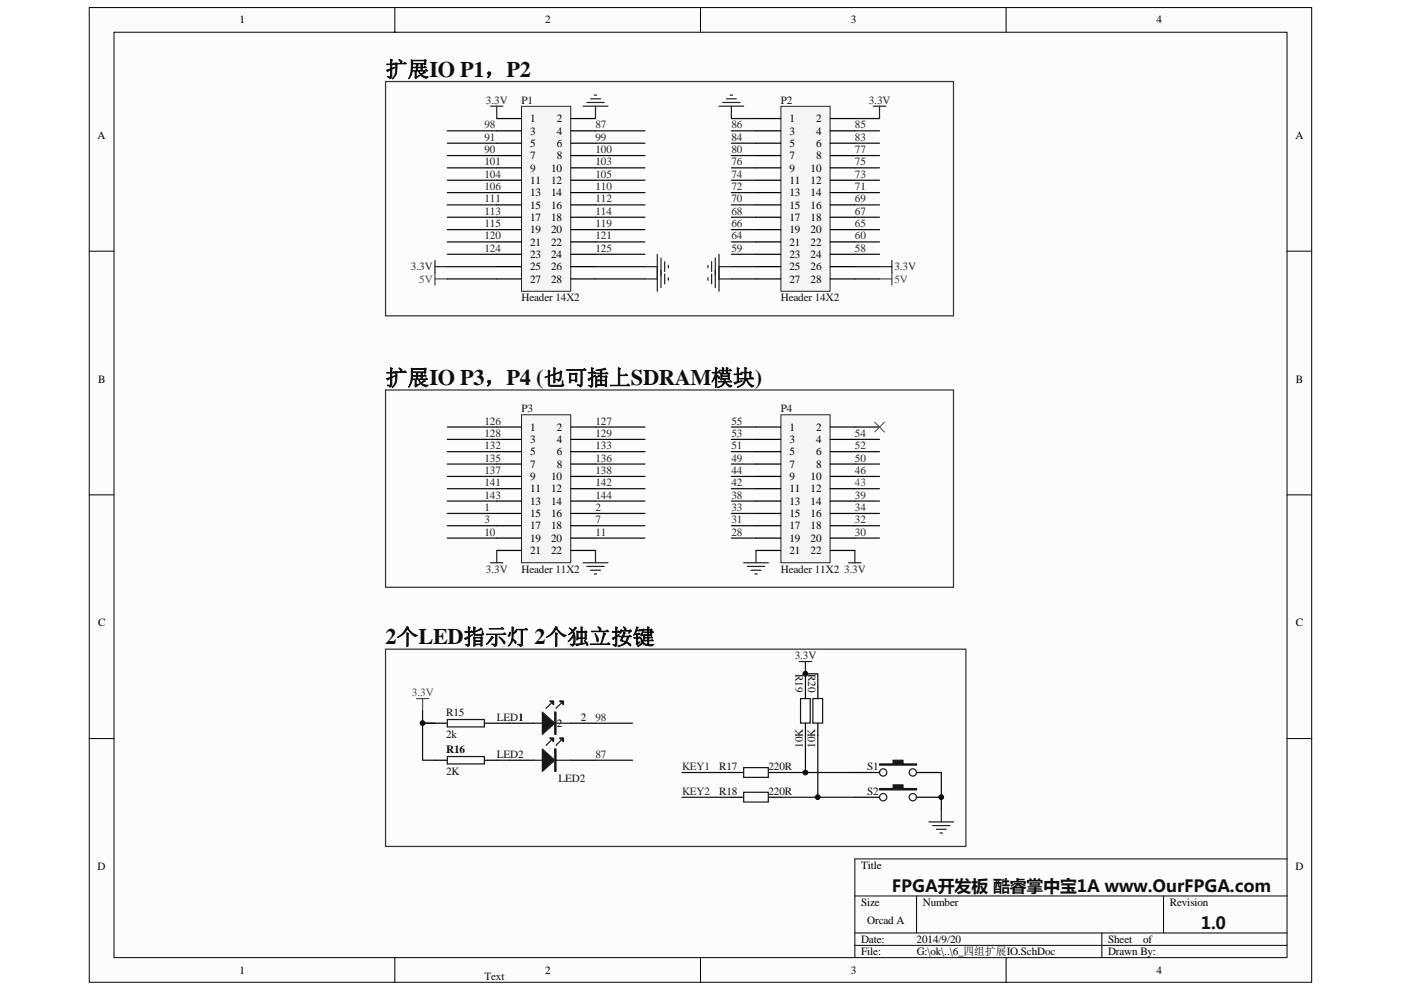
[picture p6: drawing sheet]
<svg xmlns="http://www.w3.org/2000/svg" width="297mm" height="210mm" viewBox="0 0 297 210" stroke-linecap="round" stroke-linejoin="round" font-family="sans-serif">
<path d="M18.9 1.6h259.2v206.7h-259.2z" fill="#fcfcfc"/>
<path d="M18.9 1.6h259.2v206.7h-259.2z" fill="none" stroke="#000" stroke-width=".21"/>
<path d="M24.2 6.9h248.7v196.2h-248.7z" fill="#fcfcfc"/>
<g fill="none" stroke="#000" stroke-width=".21">
<path d="M24.2 6.8h248.7v196.3h-248.7zM83.7 1.6v5.2M148.5 1.6v5.2M213.3 1.6v5.2M18.9 53.3h5.2M272.9 53.3h5.2M18.9 105h5.2M272.9 105h5.2M18.9 156.7h5.2M272.9 156.7h5.2M181.2 190h91.7M181.2 197.9h91.7"/>
<path d="M194.3 190v7.9M233.6 197.9v5.2M246.7 190v7.9M272.9 182.2h-91.7v20.9M83.7 203.1v5.3M148.5 203.1v5.3M181.2 200.5h91.7M213.3 203.1v5.3"/>
</g>
<path d="M110.6 88h10.4v31.4h-10.4z" fill="#f5f5f5"/>
<path d="M110.6 88h10.4v31.4h-10.4z" fill="none" stroke="#262626" stroke-width=".21"/>
<g fill="none" stroke="#000" stroke-width=".26">
<path d="M105.3 90.6h5.3M105.3 93.2h5.3M105.3 95.8h5.3M105.3 98.4h5.3M121 90.6h5.3M121 93.2h5.3M121 95.8h5.3M121 98.4h5.3M105.3 101h5.3M105.3 103.7h5.3M105.3 106.3h5.3M105.3 108.9h5.3"/>
<path d="M105.3 111.5h5.3M105.3 114.1h5.3M105.3 116.8h5.3M121 101h5.3M121 103.7h5.3M121 106.3h5.3M121 108.9h5.3M121 111.5h5.3M121 114.1h5.3M121 116.8h5.3"/>
</g>
<path d="M165.6 88h10.4v31.4h-10.4z" fill="#f5f5f5"/>
<path d="M165.6 88h10.4v31.4h-10.4z" fill="none" stroke="#262626" stroke-width=".21"/>
<g fill="none" stroke="#000" stroke-width=".26">
<path d="M160.3 90.6h5.2M160.3 93.2h5.2M160.3 95.8h5.2M160.3 98.4h5.2M176 90.6h5.2M176 93.2h5.2M176 95.8h5.2M176 98.4h5.2M160.3 101h5.2M160.3 103.7h5.2M160.3 106.3h5.2M160.3 108.9h5.2"/>
<path d="M160.3 111.5h5.2M160.3 114.1h5.2M160.3 116.8h5.2M176 101h5.2M176 103.7h5.2M176 106.3h5.2M176 108.9h5.2M176 111.5h5.2M176 114.1h5.2M176 116.8h5.2"/>
</g>
<g fill="none" stroke="#0e0e0e" stroke-width=".26">
<path d="M94.8 95.8h10.5M94.8 90.6h10.5M94.8 93.2h10.5M94.8 98.4h10.5M126.3 90.6h10.4M126.3 93.2h10.4M126.3 95.8h10.4M126.3 98.4h10.4M155.1 90.6h5.2M155.1 93.2h5.2M155.1 95.8h5.2M155.1 98.4h5.2"/>
<path d="M181.2 90.6h5.3M181.2 93.2h5.3M181.2 95.8h5.3M181.2 98.4h5.3M94.8 106.3h10.5M94.8 114.1h10.5M94.8 101h10.5M94.8 103.7h10.5M94.8 108.9h10.5M94.8 111.5h10.5M126.3 101h10.4M126.3 111.5h10.4"/>
<path d="M126.3 114.1h10.4M126.3 103.7h10.4M126.3 106.3h10.4M126.3 108.9h10.4M155.1 101h5.2M155.1 103.7h5.2M155.1 106.3h5.2M155.1 108.9h5.2M155.1 111.5h5.2M155.1 114.1h5.2M181.2 114.1h5.3M181.2 101h5.3"/>
<path d="M181.2 103.7h5.3M181.2 106.3h5.3M181.2 108.9h5.3M181.2 111.5h5.3"/>
</g>
<g fill="none" stroke="#262626" stroke-width=".26">
<path d="M104 119.4h2.6M105.3 116.8v2.6M123.6 119.4h5.3M126.3 116.8v2.6M157.7 119.4h5.2M160.3 116.8v2.6M179.9 119.4h2.7M181.2 116.8v2.6M124.4 120.1h3.7M125.2 120.9h2.1M126 121.7h.5M158.5 120.1h3.6"/>
<path d="M159.3 120.9h2.1M160 121.7h.6"/>
</g>
<path d="M185.4 89.5l2.1 2.1M187.5 89.5l-2.1 2.1" fill="none" stroke="#4c4c4c" stroke-width=".21"/>
<path d="M110.6 22.6h10.4v39.2h-10.4z" fill="#f5f5f5"/>
<path d="M110.6 22.5h10.4v39.3h-10.4z" fill="none" stroke="#262626" stroke-width=".21"/>
<g fill="none" stroke="#000" stroke-width=".26">
<path d="M105.3 25.1h5.3M105.3 27.7h5.3M105.3 30.4h5.3M105.3 33h5.3M105.3 35.6h5.3M105.3 38.2h5.3M121 25.1h5.3M121 27.7h5.3M121 30.4h5.3M121 33h5.3M121 35.6h5.3M121 38.2h5.3"/>
<path d="M105.3 40.9h5.3M105.3 43.5h5.3M105.3 46.1h5.3M105.3 48.7h5.3M105.3 51.3h5.3M105.3 53.9h5.3M105.3 56.6h5.3M105.3 59.2h5.3M121 40.9h5.3M121 43.5h5.3M121 46.1h5.3M121 48.7h5.3"/>
<path d="M121 51.3h5.3M121 53.9h5.3M121 56.6h5.3M121 59.2h5.3"/>
</g>
<path d="M165.6 22.6h10.4v39.2h-10.4z" fill="#f5f5f5"/>
<path d="M165.6 22.5h10.4v39.3h-10.4z" fill="none" stroke="#262626" stroke-width=".21"/>
<g fill="none" stroke="#000" stroke-width=".26">
<path d="M160.3 25.1h5.2M160.3 27.7h5.2M160.3 30.4h5.2M160.3 33h5.2M160.3 35.6h5.2M160.3 38.2h5.2M176 25.1h5.2M176 27.7h5.2M176 30.4h5.2M176 33h5.2M176 35.6h5.2M176 38.2h5.2"/>
<path d="M160.3 40.9h5.2M160.3 43.5h5.2M160.3 46.1h5.2M160.3 48.7h5.2M160.3 51.3h5.2M160.3 53.9h5.2M160.3 56.6h5.2M160.3 59.2h5.2M176 40.9h5.2M176 43.5h5.2M176 46.1h5.2M176 48.7h5.2"/>
<path d="M176 51.3h5.2M176 53.9h5.2M176 56.6h5.2M176 59.2h5.2M89.6 153.4h5.2M102.7 153.4h10.5M121 153.4h5.3M170.8 145.5v2.7M170.8 153.4v2.6M173.4 145.5v2.7M173.4 153.4v2.6M92.2 161.2h2.6"/>
<path d="M102.7 161.2h2.6M107.9 161.2h5.3M121 161.2h5.3M155.1 163.9h2.6M155.1 169.1h2.6M162.9 163.9h2.6M162.9 169.1h2.6M181.2 163.9h5.3M181.2 169.1h5.3M194.3 163.9h5.3M194.3 169.1h5.3"/>
</g>
<g fill="none" stroke="#0e0e0e" stroke-width=".26">
<path d="M94.8 38.2h10.5M94.8 35.6h10.5M94.8 27.7h10.5M94.8 33h10.5M94.8 30.4h10.5M126.3 38.2h10.4M126.3 33h10.4M126.3 35.6h10.4M126.3 30.4h10.4M126.3 27.7h10.4M155.1 30.4h5.2M155.1 27.7h5.2"/>
<path d="M155.1 25.1h5.2M155.1 33h5.2M155.1 35.6h5.2M155.1 38.2h5.2M181.2 38.2h5.3M181.2 30.4h5.3M181.2 27.7h5.3M181.2 25.1h5.3M181.2 33h5.3M181.2 35.6h5.3M94.8 43.5h10.5M94.8 53.9h10.5"/>
<path d="M94.8 40.9h10.5M94.8 46.1h10.5M94.8 48.7h10.5M94.8 51.3h10.5M94.8 56.6h10.5M94.8 59.2h10.5M126.3 48.7h10.4M126.3 59.2h10.4M126.3 40.9h10.4M126.3 43.5h10.4M126.3 46.1h10.4M126.3 51.3h10.4"/>
<path d="M126.3 53.9h10.4M126.3 56.6h10.4M155.1 40.9h5.2M155.1 43.5h5.2M155.1 46.1h5.2M155.1 48.7h5.2M155.1 51.3h5.2M155.1 53.9h5.2M155.1 56.6h5.2M155.1 59.2h5.2M181.2 40.9h5.3M181.2 48.7h5.3"/>
<path d="M181.2 43.5h5.3M181.2 46.1h5.3M181.2 51.3h5.3M181.2 53.9h5.3M181.2 56.6h5.3M181.2 59.2h5.3M89.6 153.4h2.6M89.6 150.8v10.4h2.6M126.3 153.4h7.8M170.8 156v7.9M170.8 145.5v-2.6h2.6v2.6M173.4 156v13.1"/>
<path d="M105.3 161.2h2.6M126.3 161.2h7.8M144.6 169.1h10.5M144.6 163.9h10.5M165.5 169.1h15.7M165.5 163.9h15.7M199.6 163.9v7.8"/>
</g>
<g fill="none" stroke="#262626" stroke-width=".26">
<path d="M104 22.5h2.6M105.3 22.5v2.6M123.6 22.5h5.3M124.4 21.7h3.7M125.2 21h2.1M126 20.2h.5M126.3 22.5v2.6M152.4 22.5h5.3M153.2 21.7h3.7M154 21h2.1M154.8 20.2h.5M155.1 22.5v2.6"/>
<path d="M185.2 22.5h2.6M186.5 22.5v2.6M92.2 55.2v2.6M92.2 56.6h2.6M136.7 59.2h2.7M136.7 56.6h2.7M139.4 53.9v7.9M140.1 54.7v6.3M140.9 55.5v2.1M140.9 58.1v2.1M141.7 56.3v.5M141.7 58.9v.5"/>
<path d="M150.1 56.3v.5M150.1 58.9v.5M150.9 55.5v2.1M150.9 58.1v2.1M151.7 54.7v6.3M152.4 53.9v7.9M152.4 59.2h2.7M152.4 56.6h2.7M186.5 56.6h2.6M189.1 55.2v2.6M169.5 140.3h2.6M170.8 140.3v2.6"/>
<path d="M197 174.3h5.2M197.7 175.1h3.7M198.5 175.9h2.1M199.3 176.7h.5M199.6 171.7v2.6"/>
</g>
<path d="M92.2 57.8v2.7M92.2 59.2h2.6M186.5 59.2h2.6M189.1 57.8v2.7M88.3 148.2h2.6M89.6 148.2v2.6" fill="none" stroke="#4c4c4c" stroke-width=".26"/>
<g fill="none" stroke="#1c1c1c" stroke-width=".26">
<path d="M94.8 152.6h7.9v1.6h-7.9zM113.2 153.4h7.8M116.8 149.2l-1 1M116.8 157.1l-1 1M118.9 149.2l-1 1M118.9 157.1l-1 1M169.7 148.2h2.1v5.2h-2.1zM172.3 148.2h2.1v5.2h-2.1zM94.8 160.5h7.9v1.5h-7.9zM113.2 161.2h7.8M157.7 162.8h5.2v2.1h-5.2zM157.7 168h5.2v2.1h-5.2z"/>
<circle cx="187.2" cy="163.8" r=".77"/>
<circle cx="187.2" cy="169.1" r=".77"/>
<circle cx="193.5" cy="163.8" r=".77"/>
<circle cx="193.5" cy="169.1" r=".77"/>
</g>
<g fill="#1c1c1c" stroke="#1c1c1c" stroke-width=".26">
<path d="M115 151l2.6 2.4-2.6 2.3z"/>
<path d="M118.7 148.7h.8v.8z"/>
<path d="M116.6 148.7h.8v.8z"/>
<path d="M115 158.9l2.6 2.3-2.6 2.4z"/>
<path d="M118.7 156.5h.8v.8z"/>
<path d="M116.6 156.5h.8v.8z"/>
<path d="M117.6 151h.3v4.7h-.3z" fill-rule="evenodd"/>
<path d="M117.6 158.9h.3v4.7h-.3z" fill-rule="evenodd"/>
<path d="M186.5 162h2.9v-.8h2v.8h2.9v.3h-7.8z" fill-rule="evenodd"/>
<path d="M186.5 167.3h2.9v-.8h2v.8h2.9v.2h-7.8z" fill-rule="evenodd"/>
</g>
<g fill="none" stroke="#4c4c4c" stroke-width=".21">
<path d="M189.1 132.5h.1M199.6 127.2h.1M94.6 152.3h.1M112.9 156.5h.1M112.9 148.7h.1M149.8 169.1h.1M149.8 171.7h.1M149.8 174.3h.1M149.8 177h.1M155.1 169.1h.1M155.1 171.7h.1M155.1 174.3h.1"/>
<path d="M155.1 177h.1"/>
</g>
<path d="M81.7 17.3h120.5v49.7h-120.5zM81.7 82.7h120.5v41.9h-120.5zM81.7 137.7h123.1v41.8h-123.1z" fill="none" stroke="#343434" stroke-width=".26"/>
<g fill="#0e0e0e" stroke="#0e0e0e" stroke-width=".21">
<circle cx="89.6" cy="153.4" r=".51"/>
<circle cx="170.7" cy="163.9" r=".51"/>
<circle cx="170.7" cy="142.9" r=".51"/>
<circle cx="173.4" cy="169.1" r=".51"/>
<circle cx="199.6" cy="169.1" r=".51"/>
</g>
<text font-size="4.7" fill="#0e0e0e" x="81.8" y="136.7">2个LED指示灯 2个独立按键</text>
<g font-size="4.6" fill="#0e0e0e">
<text x="81.8" y="16.3">扩展IO P1，P2</text>
<text x="81.8" y="81.7">扩展IO P3，P4 (也可插上SDRAM模块)</text>
</g>
<g font-size="3.6" fill="#0e0e0e">
<text x="189.1" y="189.1">FPGA开发板 酷睿掌中宝1A www.OurFPGA.com</text>
<text x="254.6" y="197">1.0</text>
</g>
<g font-size="2.4">
<text x="50.8" y="5">1</text>
<text x="115.6" y="5">2</text>
<text x="180.4" y="5">3</text>
<text x="245.2" y="5">4</text>
<text x="20.7" y="29.5">A</text>
<text x="112.4" y="25.9">1</text>
<text x="112.4" y="28.5">3</text>
<text x="118" y="25.9">2</text>
<text x="118" y="28.5">4</text>
<text x="167.4" y="25.9">1</text>
<text x="167.4" y="28.5">3</text>
<text x="173" y="25.9">2</text>
<text x="173" y="28.5">4</text>
<text x="274.7" y="29.5">A</text>
<text x="112.4" y="31.2">5</text>
<text x="112.4" y="33.8">7</text>
<text x="118" y="31.2">6</text>
<text x="118" y="33.8">8</text>
<text x="167.4" y="31.2">5</text>
<text x="167.4" y="33.8">7</text>
<text x="173" y="31.2">6</text>
<text x="173" y="33.8">8</text>
<text x="112.4" y="36.4">9</text>
<text x="112.4" y="39">11</text>
<text x="112.4" y="41.6">13</text>
<text x="116.9" y="36.4">10</text>
<text x="116.9" y="39">12</text>
<text x="116.9" y="41.6">14</text>
<text x="167.4" y="36.4">9</text>
<text x="167.4" y="39">11</text>
<text x="167.4" y="41.6">13</text>
<text x="171.8" y="36.4">10</text>
<text x="171.8" y="39">12</text>
<text x="171.8" y="41.6">14</text>
<text x="112.4" y="44.2">15</text>
<text x="112.4" y="46.9">17</text>
<text x="116.9" y="44.2">16</text>
<text x="116.9" y="46.9">18</text>
<text x="167.4" y="44.2">15</text>
<text x="167.4" y="46.9">17</text>
<text x="171.8" y="44.2">16</text>
<text x="171.8" y="46.9">18</text>
<text x="112.4" y="49.5">19</text>
<text x="112.4" y="52.1">21</text>
<text x="116.9" y="49.5">20</text>
<text x="116.9" y="52.1">22</text>
<text x="167.4" y="49.5">19</text>
<text x="167.4" y="52.1">21</text>
<text x="171.8" y="49.5">20</text>
<text x="171.8" y="52.1">22</text>
<text x="112.4" y="54.7">23</text>
<text x="112.4" y="57.3">25</text>
<text x="112.4" y="59.9">27</text>
<text x="116.9" y="54.7">24</text>
<text x="116.9" y="57.3">26</text>
<text x="116.9" y="59.9">28</text>
<text x="167.4" y="54.7">23</text>
<text x="167.4" y="57.3">25</text>
<text x="167.4" y="59.9">27</text>
<text x="171.8" y="54.7">24</text>
<text x="171.8" y="57.3">26</text>
<text x="171.8" y="59.9">28</text>
<text x="20.8" y="81.2">B</text>
<text x="274.8" y="81.2">B</text>
<text x="112.4" y="91.4">1</text>
<text x="112.4" y="94">3</text>
<text x="118" y="91.4">2</text>
<text x="118" y="94">4</text>
<text x="167.4" y="91.4">1</text>
<text x="167.4" y="94">3</text>
<text x="173" y="91.4">2</text>
<text x="173" y="94">4</text>
<text x="112.4" y="96.6">5</text>
<text x="112.4" y="99.2">7</text>
<text x="112.4" y="101.8">9</text>
<text x="116.9" y="101.8">10</text>
<text x="118" y="96.6">6</text>
<text x="118" y="99.2">8</text>
<text x="167.4" y="96.6">5</text>
<text x="167.4" y="99.2">7</text>
<text x="167.4" y="101.8">9</text>
<text x="171.8" y="101.8">10</text>
<text x="173" y="96.6">6</text>
<text x="173" y="99.2">8</text>
<text x="112.4" y="104.4">11</text>
<text x="112.4" y="107.1">13</text>
<text x="116.9" y="104.4">12</text>
<text x="116.9" y="107.1">14</text>
<text x="167.4" y="104.4">11</text>
<text x="167.4" y="107.1">13</text>
<text x="171.8" y="104.4">12</text>
<text x="171.8" y="107.1">14</text>
<text x="112.4" y="109.7">15</text>
<text x="112.4" y="112.3">17</text>
<text x="116.9" y="109.7">16</text>
<text x="116.9" y="112.3">18</text>
<text x="167.4" y="109.7">15</text>
<text x="167.4" y="112.3">17</text>
<text x="171.8" y="109.7">16</text>
<text x="171.8" y="112.3">18</text>
<text x="112.4" y="114.9">19</text>
<text x="112.4" y="117.5">21</text>
<text x="116.9" y="114.9">20</text>
<text x="116.9" y="117.5">22</text>
<text x="167.4" y="114.9">19</text>
<text x="167.4" y="117.5">21</text>
<text x="171.8" y="114.9">20</text>
<text x="171.8" y="117.5">22</text>
<text x="20.8" y="132.9">C</text>
<text x="274.8" y="132.9">C</text>
<text x="118" y="154.2">2</text>
<text x="123.1" y="152.9">2</text>
<text x="20.7" y="184.6">D</text>
<text x="182.6" y="184.2">Title</text>
<text x="274.7" y="184.6">D</text>
<text x="182.6" y="192.1">Size</text>
<text x="183.9" y="196">Orcad A</text>
<text x="195.7" y="192.1">Number</text>
<text x="248" y="192.1">Revision</text>
<text x="182.6" y="199.9">Date:</text>
<text x="182.6" y="202.6">File:</text>
<text x="194.4" y="199.9">2014/9/20</text>
<text x="194.4" y="202.6">G:\ok\..\6_四组扩展IO.SchDoc</text>
<text x="234.9" y="202.6">Drawn By:</text>
<text x="234.9" y="199.9">Sheet</text>
<text x="242.3" y="199.9">of</text>
<text x="50.8" y="206.5">1</text>
<text x="115.6" y="206.5">2</text>
<text x="180.4" y="206.5">3</text>
<text x="245.2" y="206.5">4</text>
</g>
<g font-size="2.4" fill="#262626">
<text x="103" y="22">3.3V</text>
<text x="184.2" y="22">3.3V</text>
<text x="102.7" y="29.8">91</text>
<text x="102.7" y="27.2">98</text>
<text x="126.3" y="27.2">87</text>
<text x="126.3" y="29.8">99</text>
<text x="155.1" y="29.8">84</text>
<text x="155.1" y="27.2">86</text>
<text x="181.2" y="29.8">83</text>
<text x="181.2" y="27.2">85</text>
<text x="102.7" y="32.5">90</text>
<text x="102.7" y="35.1">101</text>
<text x="126.3" y="32.5">100</text>
<text x="126.3" y="35.1">103</text>
<text x="155.1" y="35.1">76</text>
<text x="155.1" y="32.5">80</text>
<text x="181.2" y="35.1">75</text>
<text x="181.2" y="32.5">77</text>
<text x="102.7" y="37.7">104</text>
<text x="102.7" y="40.3">106</text>
<text x="126.3" y="40.3">110</text>
<text x="126.3" y="37.7">105</text>
<text x="155.1" y="37.7">74</text>
<text x="155.1" y="40.3">72</text>
<text x="181.2" y="40.3">71</text>
<text x="181.2" y="37.7">73</text>
<text x="102.7" y="42.9">111</text>
<text x="102.7" y="45.6">113</text>
<text x="126.3" y="42.9">112</text>
<text x="126.3" y="45.6">114</text>
<text x="155.1" y="45.6">68</text>
<text x="155.1" y="42.9">70</text>
<text x="181.2" y="45.6">67</text>
<text x="181.2" y="42.9">69</text>
<text x="102.7" y="48.2">115</text>
<text x="102.7" y="50.8">120</text>
<text x="102.7" y="53.4">124</text>
<text x="126.3" y="48.2">119</text>
<text x="126.3" y="50.8">121</text>
<text x="126.3" y="53.4">125</text>
<text x="155.1" y="53.4">59</text>
<text x="155.1" y="50.8">64</text>
<text x="155.1" y="48.2">66</text>
<text x="181.2" y="50.8">60</text>
<text x="181.2" y="48.2">65</text>
<text x="181.2" y="53.4">58</text>
<text x="87.1" y="57.3">3.3V</text>
<text x="189.6" y="57.3">3.3V</text>
<text x="102.7" y="90">126</text>
<text x="102.7" y="92.7">128</text>
<text x="102.7" y="95.3">132</text>
<text x="126.3" y="95.3">133</text>
<text x="126.3" y="90">127</text>
<text x="126.3" y="92.7">129</text>
<text x="155.1" y="90">55</text>
<text x="155.1" y="95.3">51</text>
<text x="155.1" y="92.7">53</text>
<text x="181.2" y="95.3">52</text>
<text x="181.2" y="92.7">54</text>
<text x="102.7" y="97.9">135</text>
<text x="102.7" y="100.5">137</text>
<text x="126.3" y="97.9">136</text>
<text x="126.3" y="100.5">138</text>
<text x="155.1" y="100.5">44</text>
<text x="155.1" y="97.9">49</text>
<text x="181.2" y="100.5">46</text>
<text x="181.2" y="97.9">50</text>
<text x="102.7" y="103.1">141</text>
<text x="102.7" y="105.7">143</text>
<text x="126.3" y="103.1">142</text>
<text x="126.3" y="105.7">144</text>
<text x="155.1" y="105.7">38</text>
<text x="155.1" y="103.1">42</text>
<text x="181.2" y="105.7">39</text>
<text x="102.7" y="108.4">1</text>
<text x="102.7" y="111">3</text>
<text x="102.7" y="113.6">10</text>
<text x="126.3" y="108.4">2</text>
<text x="126.3" y="111">7</text>
<text x="126.3" y="113.6">11</text>
<text x="155.1" y="113.6">28</text>
<text x="155.1" y="111">31</text>
<text x="155.1" y="108.4">33</text>
<text x="181.2" y="113.6">30</text>
<text x="181.2" y="111">32</text>
<text x="181.2" y="108.4">34</text>
<text x="103" y="121.4">3.3V</text>
<text x="179" y="121.4">3.3V</text>
<text x="168.5" y="139.8">3.3V</text>
<text x="126.3" y="152.9">98</text>
<text x="126.3" y="160.7">87</text>
<text x="144.6" y="163.3">KEY1</text>
<text x="144.6" y="168.6">KEY2</text>
</g>
<g font-size="2.4" fill="#0e0e0e">
<text x="110.6" y="22">P1</text>
<text x="165.5" y="22">P2</text>
<text x="110.6" y="63.9">Header 14X2</text>
<text x="165.5" y="63.9">Header 14X2</text>
<text x="110.6" y="87.4">P3</text>
<text x="165.5" y="87.4">P4</text>
<text x="110.6" y="121.5">Header 11X2</text>
<text x="165.5" y="121.5">Header 11X2</text>
<text x="168.7" y="142.9" transform="rotate(90 168.7 142.9)">R19</text>
<text x="171.3" y="142.9" transform="rotate(90 171.3 142.9)">R20</text>
<text x="94.6" y="151.8">R15</text>
<text x="105.3" y="152.9">LED1</text>
<text x="94.6" y="156.5">2k</text>
<text x="94.6" y="159.7">R16</text>
<text x="105.3" y="160.7">LED2</text>
<text x="170.2" y="158.6" transform="rotate(-90 170.2 158.6)">10K</text>
<text x="172.9" y="158.6" transform="rotate(-90 172.9 158.6)">10K</text>
<text x="94.6" y="164.4">2K</text>
<text x="118.4" y="165.9">LED2</text>
<text x="152.5" y="163.3">R17</text>
<text x="162.9" y="163.3">220R</text>
<text x="183.9" y="163.3">S1</text>
<text x="152.5" y="168.6">R18</text>
<text x="162.9" y="168.6">220R</text>
<text x="183.9" y="168.6">S2</text>
<text x="102.7" y="207.8">Text</text>
</g>
<g font-size="2.4" fill="#4c4c4c">
<text x="88.9" y="59.9">5V</text>
<text x="189.6" y="59.9">5V</text>
<text x="181.2" y="103.1">43</text>
<text x="87.3" y="147.6">3.3V</text>
</g>
</svg>
